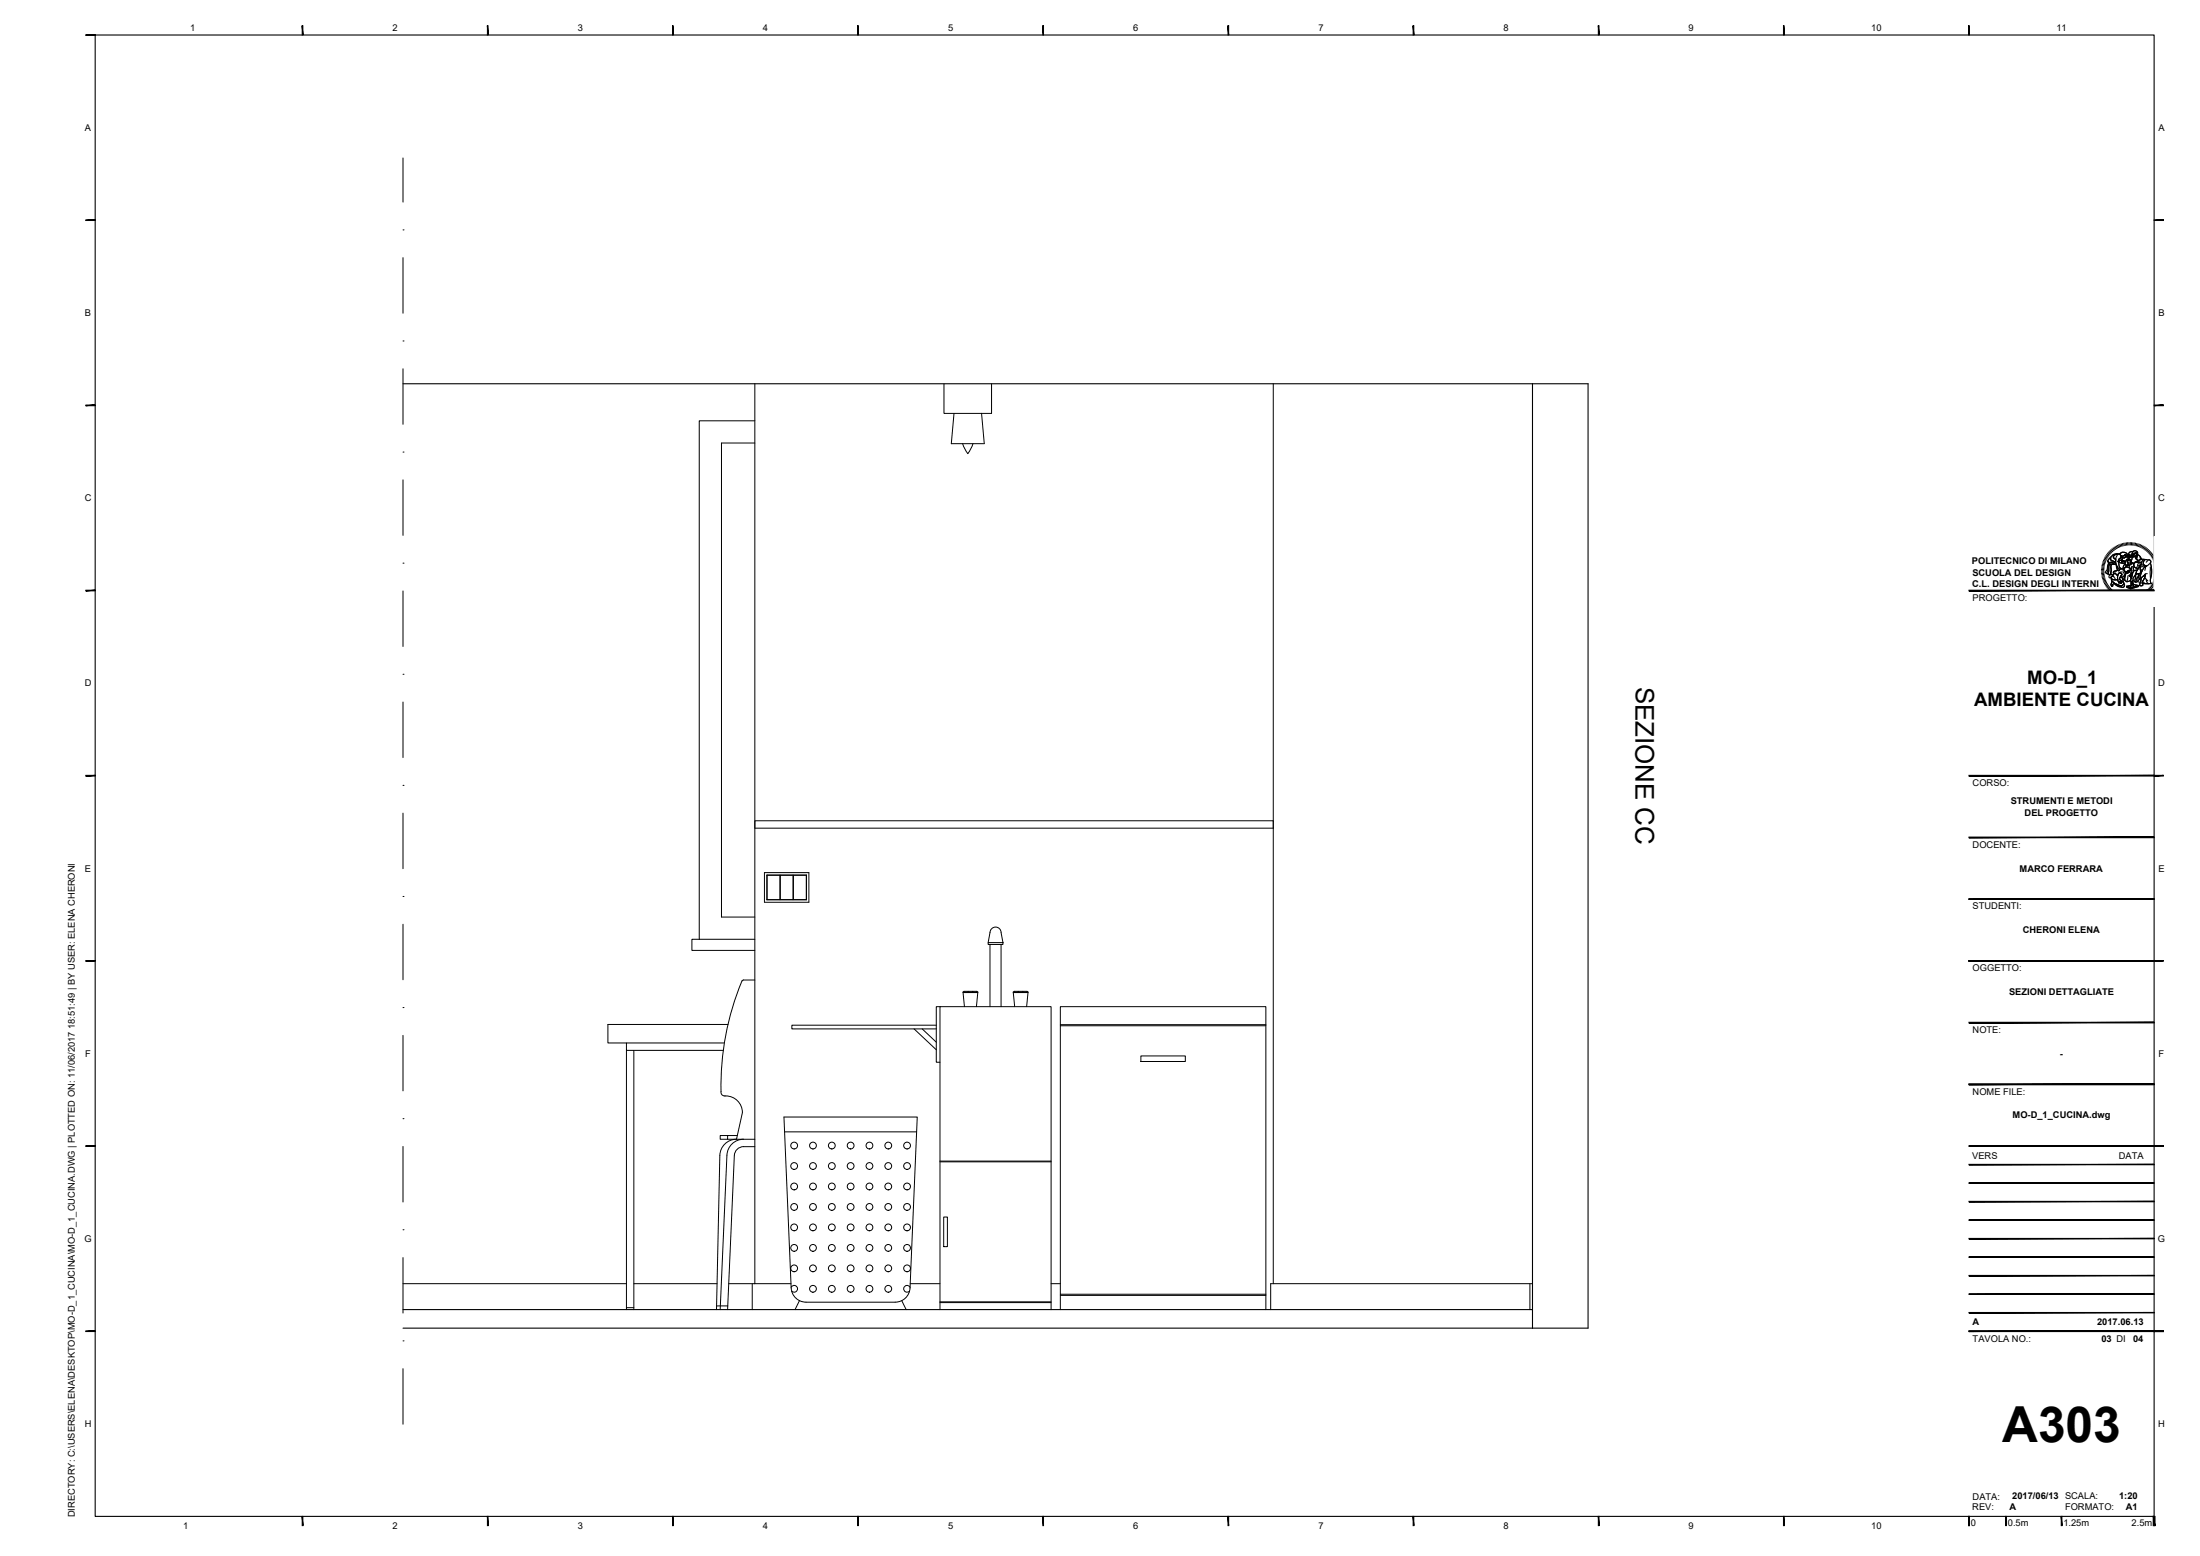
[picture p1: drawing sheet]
<svg xmlns="http://www.w3.org/2000/svg" width="594mm" height="420mm" viewBox="0 0 594 420" stroke-linecap="round" stroke-linejoin="round" font-family="sans-serif">
<!-- layer: 0 -->
<g fill="none" stroke="#000" stroke-width=".27">
<path d="M108.8 42.7v11.9M108.8 62.1h.1M108.8 69.6v15M108.8 92.1h.1M108.8 99.6v15M108.8 122.1h.1M108.8 129.6v15M108.8 152.1h.1M108.8 159.6v15M108.8 182.1h.1M108.8 189.6v15M108.8 212.1h.1"/>
<path d="M108.8 219.6v15M108.8 242.1h.1M108.8 249.6v15M108.8 272.1h.1M108.8 279.6v15M108.8 302.1h.1M108.8 309.6v15M108.8 332.1h.1M108.8 339.6v15M108.8 362.1h.1M108.8 369.6v15"/>
</g>
<!-- layer: A-WALL-FULL-EXTR -->
<path d="M413.8 103.6v255M428.8 103.6v255" fill="none" stroke="#000" stroke-width=".3"/>
<!-- layer: A-FLOR-LEVL -->
<path d="M108.8 103.6h320M108.8 358.6h320M108.8 353.6h305" fill="none" stroke="#000" stroke-width=".3"/>
<!-- layer: A-WALL-FULL-INTR -->
<path d="M203.8 113.6h-15v140M203.8 103.6v243M343.8 103.6v243" fill="none" stroke="#000" stroke-width=".27"/>
<!-- layer: A-FURN -->
<g fill="none" stroke="#000" stroke-width=".27">
<path d="M254.9 103.6v8h12.9v-8M257.6 111.6l-.7 8.2h8.9l-.7-8.2M259.9 119.8l1.4 2.7M262.7 119.8l-1.4 2.7M203.8 221.6h140v2h-140zM206.4 235.6h12v8h-12zM207.1 236.3h10.7v6.7h-10.7zM207.1 236.3h10.6v6.6h-10.6zM210.6 236.3v6.6M210.7 236.3v6.6M214.1 236.3v6.6M214.3 236.3v6.6"/>
<path d="M266.8 254.5l.5-2.7a1.5 1.5 0 0 1 1.5-1.5 1.5 1.5 0 0 1 1.5 1.5l.5 2.7M266.8 254.5h4v.5h-4zM267.3 255v16.8M270.3 255v16.8M196.6 276.6h-32.4v5h5M200.8 264.6h3M200.8 264.6l-.3 .2a71.7 71.7 0 0 0-5.7 30.5l.3 .5 .9 .1M246.8 277.8l6 5.7M249 277.8l3.8 3.6M252.8 276.8h-39v1h39M253.8 271.8h-1v15h1M260.1 267.9h4"/>
<path d="M260.1 268h3.9M260.4 271.8l-.3-3.9 .2-.2h3.5l.3 .2-.4 3.9M261.5 267.7l-.1 .2M262.6 267.7l.1 .2M273.6 267.9h4M273.6 268h4M274 271.8l-.4-3.9 .3-.2h3.5l.2 .2-.4 3.9M275 267.7v.2M276.2 267.7v.2M286.3 277h55.5M286.3 276.7h55.5M169.2 283.6v70"/>
<path d="M171.2 283.6v70M195.6 281.6h-26.4v2h26.1M196 295.9a4.5 4.5 0 0 1 4.5 4.5l-1.6 7.2a4.5 4.5 0 0 0-4.5 4.4l-.9 41.6M308.1 285.1h12v1.5h-12zM196.5 306.6h-2v1h2v-1h2.6M196.5 307.6h7.3M200.8 309.6h3M200.8 307.6a4.5 4.5 0 0 0-4.5 4.3l-1.8 41.7M200.8 309.6a2.5 2.5 0 0 0-2.5 2.4l-1.8 41.6M211.9 305.6h35.6M253.8 313.7h30M253.8 313.5h30"/>
<path d="M254.8 328.6h1v8h-1zM108.8 346.6h60.4M169.2 353.1h2M171.2 346.6h22.4M193.5 352.6h3M196.8 346.6h16.8M203.1 346.6v7M213.6 347.6a.92 .92 0 0 1 1.4-.3 .92 .92 0 0 1 .1 1.3 .92 .92 0 0 1-1.3 0M215.9 351.2l-1.2 2.4M217.6 351.6h24.1M217.6 351.6a4 4 0 0 1-3.9-3.8l-2-46.2h36l-2 46.2a4 4 0 0 1-4 3.8M243.5 351.2l1.2 2.4"/>
<path d="M245.8 347.6a.92 .92 0 0 0-1.4-.3 .92 .92 0 0 0-.1 1.3 .92 .92 0 0 0 1.3 0M245.8 346.6h8M253.8 353.6v-81.8h30v81.8M253.8 351.7h30M253.8 351.5h30M283.8 346.6h2.5M286.3 353.6v-81.8h55.5v81.8M286.3 349.8h55.5M286.3 349.5h55.5M413.1 346.6v7M413.8 346.6h-70.7v7"/>
<circle cx="214.5" cy="314.9" r=".92"/>
<circle cx="214.5" cy="309.3" r=".92"/>
<circle cx="219.5" cy="309.3" r=".92"/>
<circle cx="219.5" cy="314.9" r=".92"/>
<circle cx="224.6" cy="314.9" r=".92"/>
<circle cx="224.6" cy="309.3" r=".92"/>
<circle cx="229.7" cy="309.3" r=".92"/>
<circle cx="229.7" cy="314.9" r=".92"/>
<circle cx="234.8" cy="309.3" r=".92"/>
<circle cx="234.8" cy="314.9" r=".92"/>
<circle cx="239.9" cy="309.3" r=".92"/>
<circle cx="239.9" cy="314.9" r=".92"/>
<circle cx="244.9" cy="309.3" r=".92"/>
<circle cx="244.9" cy="314.9" r=".92"/>
<circle cx="214.5" cy="320.4" r=".92"/>
<circle cx="214.5" cy="325.9" r=".92"/>
<circle cx="214.5" cy="331.4" r=".92"/>
<circle cx="214.5" cy="337" r=".92"/>
<circle cx="219.5" cy="325.9" r=".92"/>
<circle cx="219.5" cy="331.4" r=".92"/>
<circle cx="219.5" cy="337" r=".92"/>
<circle cx="219.5" cy="320.4" r=".92"/>
<circle cx="224.6" cy="337" r=".92"/>
<circle cx="224.6" cy="325.9" r=".92"/>
<circle cx="224.6" cy="331.4" r=".92"/>
<circle cx="224.6" cy="320.4" r=".92"/>
<circle cx="229.7" cy="331.4" r=".92"/>
<circle cx="229.7" cy="320.4" r=".92"/>
<circle cx="229.7" cy="337" r=".92"/>
<circle cx="229.7" cy="325.9" r=".92"/>
<circle cx="234.8" cy="320.4" r=".92"/>
<circle cx="234.8" cy="337" r=".92"/>
<circle cx="234.8" cy="325.9" r=".92"/>
<circle cx="234.8" cy="331.4" r=".92"/>
<circle cx="239.9" cy="320.4" r=".92"/>
<circle cx="239.9" cy="331.4" r=".92"/>
<circle cx="239.9" cy="337" r=".92"/>
<circle cx="239.9" cy="325.9" r=".92"/>
<circle cx="244.9" cy="320.4" r=".92"/>
<circle cx="244.9" cy="337" r=".92"/>
<circle cx="244.9" cy="325.9" r=".92"/>
<circle cx="244.9" cy="331.4" r=".92"/>
<circle cx="214.5" cy="342.5" r=".92"/>
<circle cx="219.5" cy="342.5" r=".92"/>
<circle cx="219.5" cy="348" r=".92"/>
<circle cx="224.6" cy="342.5" r=".92"/>
<circle cx="224.6" cy="348" r=".92"/>
<circle cx="229.7" cy="348" r=".92"/>
<circle cx="229.7" cy="342.5" r=".92"/>
<circle cx="234.8" cy="348" r=".92"/>
<circle cx="234.8" cy="342.5" r=".92"/>
<circle cx="239.9" cy="348" r=".92"/>
<circle cx="239.9" cy="342.5" r=".92"/>
<circle cx="244.9" cy="342.5" r=".92"/>
</g>
<!-- layer: A-GLAZ-FULL -->
<path d="M203.8 119.6h-9v128h9M203.8 253.6h-17v3h17" fill="none" stroke="#000" stroke-width=".27"/>
<!-- layer: G-ANNO-TTLB -->
<g fill="#000" stroke="#000" stroke-width=".27">
<path d="M23.2 9.5h2.5v-.1zM23.2 9.4h2.5l-2.5 .1z"/>
<path d="M81.6 7l.2 2.5v-2.5zM81.6 7l.2 2.5h-.2z"/>
<path d="M131.6 7l.2 2.5v-2.5zM131.6 7l.2 2.5h-.2z"/>
<path d="M181.6 7l.2 2.5v-2.5zM181.6 7l.2 2.5h-.2z"/>
<path d="M231.6 7l.2 2.5v-2.5zM231.6 7l.2 2.5h-.2z"/>
<path d="M281.6 7l.2 2.5v-2.5zM281.6 7l.2 2.5h-.2z"/>
<path d="M331.6 7l.2 2.5v-2.5zM331.6 7l.2 2.5h-.2z"/>
<path d="M381.6 7l.2 2.5v-2.5zM381.6 7l.2 2.5h-.2z"/>
<path d="M431.6 7l.2 2.5v-2.5zM431.6 7l.2 2.5h-.2z"/>
<path d="M481.6 7l.2 2.5v-2.5zM481.6 7l.2 2.5h-.2z"/>
<path d="M531.6 7l.2 2.5v-2.5zM531.6 7l.2 2.5h-.2z"/>
<path d="M23.2 59.5h2.5v-.1zM23.2 59.4h2.5l-2.5 .1z"/>
<path d="M581.7 59.5h2.5v-.1zM581.7 59.4h2.5l-2.5 .1z"/>
<path d="M23.2 109.6h2.5v-.2zM23.2 109.4h2.5l-2.5 .2z"/>
<path d="M581.7 109.6h2.5v-.2zM581.7 109.4h2.5l-2.5 .2z"/>
<path d="M23.2 159.5h2.5v-.1zM23.2 159.4h2.5l-2.5 .1z"/>
<path d="M531.7 159.5h50v-.1zM531.7 159.4h50l-50 .1z"/>
<path d="M581.7 159.5h2.5v-.1zM581.7 159.4h2.5l-2.5 .1z"/>
<path d="M23.2 209.6h2.5v-.2zM23.2 209.4h2.5l-2.5 .2z"/>
<path d="M531.7 209.6h50v-.2zM531.7 209.4h50l-50 .2z"/>
<path d="M581.7 209.6h2.5v-.2zM581.7 209.4h2.5l-2.5 .2z"/>
<path d="M531.7 226.2h50v-.2zM531.7 226h50l-50 .2z"/>
<path d="M23.2 259.5h2.5v-.1zM23.2 259.4h2.5l-2.5 .1z"/>
<path d="M531.7 242.7v.2l50-.2zM531.7 242.9l50-.2v.2z"/>
<path d="M531.7 259.4v.1l50-.1zM531.7 259.5l50-.1v.1z"/>
<path d="M531.7 259.4v.1l50-.1zM531.7 259.5l50-.1v.1z"/>
<path d="M531.7 259.4v.1l50-.1zM531.7 259.5l50-.1v.1z"/>
<path d="M531.7 259.4v.1l50-.1zM531.7 259.5l50-.1v.1z"/>
<path d="M531.7 242.9h50v-.2zM531.7 242.7h50l-50 .2z"/>
<path d="M581.7 259.5h2.5v-.1zM581.7 259.4h2.5l-2.5 .1z"/>
<path d="M531.7 276v.2l50-.2zM531.7 276.2l50-.2v.2z"/>
<path d="M531.7 292.7v.2l50-.2zM531.7 292.9l50-.2v.2z"/>
<path d="M531.7 292.7v.2l50-.2zM531.7 292.9l50-.2v.2z"/>
<path d="M23.2 309.5h2.5v-.1zM23.2 309.4h2.5l-2.5 .1z"/>
<path d="M531.7 319.4h50zM531.7 319.5l50-.1z"/>
<path d="M531.7 314.4h50zM531.7 314.5l50-.1z"/>
<path d="M531.7 309.4v.1l50-.1zM531.7 309.5l50-.1v.1z"/>
<path d="M581.7 309.5h2.5v-.1zM581.7 309.4h2.5l-2.5 .1z"/>
<path d="M581.7 309.5h2.5v-.1zM581.7 309.4h2.5l-2.5 .1z"/>
<path d="M531.7 339.4h50zM531.7 339.5l50-.1z"/>
<path d="M531.7 334.4h50zM531.7 334.5l50-.1z"/>
<path d="M531.7 329.4h50zM531.7 329.5l50-.1z"/>
<path d="M531.7 324.4h50zM531.7 324.5l50-.1z"/>
<path d="M23.2 359.6h2.5v-.2zM23.2 359.4h2.5l-2.5 .2z"/>
<path d="M531.7 359.4v.2l50-.2zM531.7 359.6l50-.2v.2z"/>
<path d="M531.7 359.4v.2l50-.2zM531.7 359.6l50-.2v.2z"/>
<path d="M531.7 354.4h50zM531.7 354.5l50-.1z"/>
<path d="M531.7 349.4h50zM531.7 349.5l50-.1z"/>
<path d="M531.7 344.4h50zM531.7 344.5l50-.1z"/>
<path d="M581.7 359.6h2.5v-.2zM581.7 359.4h2.5l-2.5 .2z"/>
<path d="M581.7 359.6h2.5v-.2zM581.7 359.4h2.5l-2.5 .2z"/>
<path d="M581.7 359.6h2.5v-.2zM581.7 359.4h2.5l-2.5 .2z"/>
<path d="M581.7 359.6h2.5v-.2zM581.7 359.4h2.5l-2.5 .2z"/>
<path d="M81.6 409.5l.2 2.5v-2.5zM81.6 409.5l.2 2.5h-.2z"/>
<path d="M131.6 409.5l.2 2.5v-2.5zM131.6 409.5l.2 2.5h-.2z"/>
<path d="M181.6 409.5l.2 2.5v-2.5zM181.6 409.5l.2 2.5h-.2z"/>
<path d="M231.6 409.5l.2 2.5v-2.5zM231.6 409.5l.2 2.5h-.2z"/>
<path d="M281.6 409.5l.2 2.5v-2.5zM281.6 409.5l.2 2.5h-.2z"/>
<path d="M331.6 409.5l.2 2.5v-2.5zM331.6 409.5l.2 2.5h-.2z"/>
<path d="M381.6 409.5l.2 2.5v-2.5zM381.6 409.5l.2 2.5h-.2z"/>
<path d="M431.6 409.5l.2 2.5v-2.5zM431.6 409.5l.2 2.5h-.2z"/>
<path d="M481.6 409.5l.2 2.5v-2.5zM481.6 409.5l.2 2.5h-.2z"/>
<path d="M531.6 409.5v2.5h.2zM531.6 409.5h.2v2.5z"/>
<path d="M531.6 409.5l.2 2.5v-2.5zM531.6 409.5l.2 2.5h-.2z"/>
<path d="M541.6 409.5l.2 2.5v-2.5zM541.6 409.5l.2 2.5h-.2z"/>
<path d="M556.6 409.5l.2 2.5v-2.5zM556.6 409.5l.2 2.5h-.2z"/>
<path d="M581.6 409.5l.2 2.5v-2.5zM581.6 409.5l.2 2.5h-.2z"/>
<path d="M581.4 409.5l.5 2.5v-2.5zM581.4 409.5l.5 2.5h-.5z"/>
</g>
<path d="M25.7 9.5h556v400h-556z" fill="none" stroke="#000" stroke-width=".3"/>
<!-- layer: G-ANNO-LOGO -->
<g fill="none" stroke="#000" stroke-width=".3">
<path d="M567.5 154.1h.6M567.5 153.8h.6M567.5 153.4l.7 .1M567.5 153.1l.7 .1M567.6 152.7l.7 .1M567.7 152.4l.6 .1M567.8 152l.6 .2M567.9 151.7l.6 .2M568 151.3l.6 .3M568.1 151l.6 .3M568.1 154.5h-.6M568.2 154.8h-.7"/>
<path d="M568.2 155.1l-.7 .1M568.2 155.4l-.6 .2M568.3 150.7l.6 .3M568.3 155.7l-.6 .2M568.4 156.1l-.7 .1M568.4 150.4l.6 .3M568.5 156.4l-.6 .2M568.6 156.7l-.6 .2M568.6 150.1l.6 .3M568.7 157l-.6 .3M568.8 149.8l.6 .4M568.9 157.3l-.6 .3"/>
<path d="M569 157.6l-.6 .3M569.1 149.5l.5 .4M569.2 157.8l-.6 .4M569.3 149.2l.5 .5M569.4 151.8h.6a.84 .84 0 0 0 1.3-.1l.1 .6-1 .1a.78 .78 0 0 1-1.1-.5zM569.4 151.8v.4M569.4 158.1l-.6 .4M569.5 148.9l.5 .5M569.5 152.3l-.2 .5-.2 1.4-.3 .6 .4 .2M569.6 158.4l-.6 .4M569.7 150.7l.3-.2-.1 .3a.81 .81 0 0 0 1 .8l.3 .1-.1 .2a.74 .74 0 0 1-1.1-.1l-.3 .1a.51 .51 0 0 1-.5-.4 .51 .51 0 0 1 .3-.6zM569.8 148.7l.4 .5"/>
<path d="M569.8 158.6l-.6 .5M569.8 152.3l-.3 .5v1.4l-.3 .8 .7 .2M569.8 152.3l.4 .1-.2 .4 .1 1.2-.1 1.1-.1 .1a.44 .44 0 0 1-.6-.2 .44 .44 0 0 1 .1-.6l.1-1.4zM570 150.5l-.6 .6a.44 .44 0 0 0-.2 .5 .44 .44 0 0 0 .5 .3h.6a.65 .65 0 0 0 1-.2M570 158.9l-.5 .4M570 148.4l.5 .6M570 155.9a1.21 1.21 0 0 0 1.8 .5M570.1 150.2l.6-.5 1.3-.1a.99 .99 0 0 0-1.2 1l.5 .3v.8l-.5-.1a.75 .75 0 0 1-.9-.8zM570.2 156.3v.5l.8 .7 1.9 .9M570.2 156.2l.7 .4 .9-.2 .4 .8v.2l.2-.2 .3 .4-.2-.6 .3 .4-.1-.4 .4 .1-.8-.6 .3-.8 .4 .2 .3 1a.79 .79 0 0 1 .1 .9 .79 .79 0 0 1-.9 .3l-1.7-.8-.6-.5zM570.2 159.1l-.5 .5M570.2 152.4l1.2-.1 .6 1.2-.1 .5-.4 .1a.6 .6 0 0 0-.8 .7l.2 .1-.4 .5a.56 .56 0 0 1-.5-.9v-1.7z"/>
<path d="M570.2 152.4l-.2 .6 .1 2.1M570.3 148.2l.4 .5M570.3 156.9l.8 .6 1.4 .6h.6l.4-.6a.65 .65 0 0 1 0 1 .65 .65 0 0 1-.9 0l-1.3-.6a.44 .44 0 0 0-.5-.3 .44 .44 0 0 0-.3 .5v.2h-.3a.86 .86 0 0 1 0-1.2zM570.3 156.9l-.1 .2a.83 .83 0 0 0 0 1.2l.4-.2-.2-.1a.49 .49 0 0 1 .4-.4 .49 .49 0 0 1 .5 .3l.9 .5a1.25 1.25 0 0 0 1.5-.1l-.2-.8M570.4 159.3l-.4 .5M570.5 155.4a.5 .5 0 0 0-.8-.2 .5 .5 0 0 0 .1 .8 .61 .61 0 0 1 .6-.4 .61 .61 0 0 1 .5 .4l.3 .2M570.6 148l.4 .5M570.7 159.5l-.5 .6M570.7 155l.4-.2 .2 .1a.73 .73 0 0 1 .5 1v.5a1.19 1.19 0 0 1-1.8-.5l.7-.2-.2-.3zM570.7 154.4l1.2-.4 .3 .1 .2-.4 .5-.1 .6 .2 .3 .4a1 1 0 0 1 0 1.2 1 1 0 0 1-1.1 .4v-.3a.47 .47 0 0 0 .1-.7 .47 .47 0 0 0-.8 .2l-.1 .4-.8-.6a.29 .29 0 0 1-.4 0 .29 .29 0 0 1 0-.4zM570.9 147.8l.3 .6M570.9 150l.9-.4a.75 .75 0 0 1 .9 .6 .75 .75 0 0 1-.5 .9l-.2 .4 .1 .4a1.41 1.41 0 0 0 .6 1.5l.2 .2-.5 .1-.1 .3a.32 .32 0 0 1-.4 0 .32 .32 0 0 1 0-.5l-.6-1.4v-1.2l-.6-.4z"/>
<path d="M570.9 159.7l-.4 .6M571.1 154.7l.7 .7M571.1 154.8l-.5 .4 .1 .4M571.2 147.6l.3 .6M571.2 159.9l-.4 .6M571.4 152.3l-2-.1-.4 1.6-.5 .7 .3 .3M571.5 147.4l.3 .6M571.5 152.7l.2 1.3M571.7 149.9l-.3 .7-.1 1.2 .6 1.6a.38 .38 0 0 0 0 .5 .38 .38 0 0 0 .4 .2l.1-.4 .5-.2a1.04 1.04 0 0 1-.7-1.4 1.49 1.49 0 0 1 .5-1.7 1.04 1.04 0 0 0-1.4-.8l-.7 .2-.5 .4-.2 .6a.81 .81 0 0 0 1 .8l.3 .1M571.8 147.3l.3 .6M571.9 154l-.4 .1a.6 .6 0 0 0-.8 .7l.2 .1M572 149.6a.87 .87 0 0 0-.9 .2 .87 .87 0 0 0-.2 1l.4 .1"/>
<path d="M572.1 147.1l.3 .6M572.2 154.7a.47 .47 0 0 1 .7 .2 .47 .47 0 0 1-.2 .6l-.4 1 .8 .7-.4-.2 .1 .5-.3-.5 .2 .6-.3-.4-.2 .2v-.2l-.4-.6 .1-1.2zM572.2 154.7a.47 .47 0 0 1 .7 .2 .47 .47 0 0 1-.2 .6l-.4 1 .8 .7-.4-.2 .1 .4-.3-.4 .1 .6-.2-.4-.2 .2v-.2l-.4-.6v-1.1zM572.2 151l1-.4-.1 .5-1.1 .5zM572.3 151.5l.7-.3 .3 .2-.4 .2 .2 .4a.61 .61 0 0 1-.8-.5zM572.3 151.5a.57 .57 0 0 0 .8 .5M572.4 149.7l.7-.6 1 .2a.3 .3 0 0 1 .4 .3 .3 .3 0 0 1-.4 .3l-.3-.2-.5 .5-.6-.2M572.4 147l.3 .6M572.5 149.4l.5-.3h.6l.7 .4a.23 .23 0 0 1 .2 .3 .23 .23 0 0 1-.3 .1l-.4-.2-.4 .4-.4 .1-.6-.5zM572.7 150l.6 .2 .6-.5 .3 .2-.2 .6-.4 .2-.4-.2-.6 .2zM572.8 146.9l.2 .6M572.9 153.6l.6 .2 .4 .6a.82 .82 0 0 1-.2 1.1h-.1"/>
<path d="M573 151.5h.8l-.2 .1a.37 .37 0 0 1-.2 .5 .37 .37 0 0 1-.5-.2zM573 155.9l.3 1a.8 .8 0 0 1 .1 .9 .8 .8 0 0 1-.9 .3M573 151.2l.3 .2M573.1 150.9v.2l-1.1 .5M573.1 154.4l-.8 .2M573.1 146.8l.2 .6M573.2 150.6l-.4 .5M573.3 154.1l.7 .5M573.4 151.5a.33 .33 0 0 0-.4 .3 .33 .33 0 0 0 .4 .3 .33 .33 0 0 0 .2-.5l.2-.1-.6 .1M573.4 154.6a.7 .7 0 0 1 .2 .9 .7 .7 0 0 1-1 .2M573.5 153.5l.6-.4h.6l.5 .4a.32 .32 0 0 1 .1 .5 .32 .32 0 0 1-.4 0l-.3 .2a.5 .5 0 0 1-.6 .3 .5 .5 0 0 1-.4-.5zM573.5 153.8l.1-.4a.91 .91 0 0 1 1.3-.1l.3 .1a.32 .32 0 0 1 .2 .4 .32 .32 0 0 1-.3 .3l-1.2 .3"/>
<path d="M573.5 146.7l.1 .6M573.5 156.4l.8 .7M573.7 150.5v.1M573.8 150.1l.2 .1M573.8 155.8v.9M573.8 152.4a1.25 1.25 0 0 0-.5 1.3M573.8 146.6l.1 .7M573.8 150.1v.1M573.9 154.4l1.2-.4-.2 .5-.4 .3-.5-.2zM573.9 154.4l.6 .4 .4-.3v-.3l.5-.4-.3-.4-.5-.3h-.6l-.5 .7-.2-.1v-.5l.5-.8 .2 .2h1.1l.5-.4v-.3l.6 .2v.5a.62 .62 0 0 1-.1 .9l.1 .7-.3 .5-.4 .1-.2 .6h-.4l.3 .3 .3-.1v.4l.1-.3-.3 1.1a.98 .98 0 0 1-1.5 0l-.3-.4 .3-.6 .2-1.1M573.9 155.2l-.3 1-.4 .4M574.1 154.6h-.1"/>
<path d="M574.2 150.3l.8-.2a.29 .29 0 0 1 .2 .5 .29 .29 0 0 1-.5 0zM574.2 146.6l.1 .6M574.2 149.9l-.2 .6-.4 .2-.4-.2-.6 .2M574.2 151.2l.5-.3 .4 .1 .5 1a.22 .22 0 0 1-.1 .3 .22 .22 0 0 1-.3-.1 .22 .22 0 0 1 .2-.3l-.2-.7a.44 .44 0 0 0-.7-.1 .44 .44 0 0 0 .1 .7l.1 .4a.43 .43 0 0 1-.7 .4 .43 .43 0 0 1 0-.7zM574.3 158.3l2-.4 1.1 .2-2 .6zM574.3 158.3l1.1 .4v.3l-1.1-.4zM574.5 151.1l.5-.1 .4 .7a.63 .63 0 0 1-.1 .7 .63 .63 0 0 1-.7 .2zM574.5 146.5l.1 .7M574.6 150.1l.1-.2a.53 .53 0 0 1 .8 .4l-.3 .1M574.6 155.5l-.3 1.6 1-.2M574.6 154.6h.1M574.6 149.9h.1a.52 .52 0 0 1 .8 .4l-.3 .1-.2-.3h-.4z"/>
<path d="M574.7 154.2l.1 .1M574.7 154.5l.1 .1M574.8 154.3h-.1M574.8 151.3h.1M574.9 151.3l-.2 .1M574.9 146.5v.7M575 150.2l-.5-.1-.3 .2 .2 .1a.36 .36 0 0 0 .5 .2 .36 .36 0 0 0 .3-.4l-.2-.1v.2M575 152.6v.7M575 155.3l.3 .1 .2-.6 .4-.1-.4 1.3v-.4h-.3zM575.1 154.1l-.2 .5a.51 .51 0 0 1-.8-.1M575.1 151.1l.2 .3-.1 .1M575.2 151.3a.43 .43 0 0 0-.7-.2 .43 .43 0 0 0 .1 .7 .5 .5 0 0 1-.1 .8 .5 .5 0 0 1-.7-.4l.4-1 .7-.3 .6 .5 .1 .8-.2 .2-.2-.4"/>
<path d="M575.3 146.5l-.1 .7M575.3 151.6l-.2 .1M575.3 151.4a.43 .43 0 0 1 0 .7 .43 .43 0 0 1-.6-.1l-.1-.1M575.3 152.3l-.3 .3h-.4M575.4 158.7l2.1-.6-.1 .3-2 .6zM575.4 158.7v.3M575.5 150.3a.99 .99 0 0 1 0 1.2M575.5 154.8h.1M575.5 155.5l-.1 .4 .2-.2M575.5 149.9l.2 .4M575.6 151.9l-.1-.5a.84 .84 0 0 0 0-1.1l-.4-.5a.45 .45 0 0 1-.2-.6 .45 .45 0 0 1 .6-.2 .27 .27 0 0 1 .4-.1 .27 .27 0 0 1-.1 .5v1.1l.2-.1v-.4a.42 .42 0 0 0 .3 .3 .42 .42 0 0 0 .5-.1l-.1 .6 .2-.1 .4 .7-1.1 .7M575.6 146.5v.7"/>
<path d="M575.7 155.2l-.2 .3v-.3M575.7 152.9l-.2 1.4M575.7 152.1l.4 .2M575.7 157l.2-.1 .2 1-.3-.5-.4 .6zM575.8 154.1l-.4 .3v.5M575.9 154.7l-.4 .1-.2 .6h-.4l.3 .3 .3-.1M575.9 153l-.4 .8M576 146.6l-.1 .6M576 149h-.5a.61 .61 0 0 0-.6 .7M576.1 148.9l.6-.2 .4 .2 .1 .4v.7l-.4 .9v-.7l.3-.5-.3-.5-.2 .2a.78 .78 0 0 0-.6 1.1h-.2l-.1-.8zM576.1 150l.2 .3 .5-.1M576.1 148.9l.6-.2 .5 .5v.8l-.4 .9v-.7l.3-.5a.32 .32 0 0 0-.2-.4 .32 .32 0 0 0-.4 .1h-.3l-.2 1-.2 .1-.1-.8z"/>
<path d="M576.2 152.1l.1-.1a1.52 1.52 0 0 1 1.9 0 1.33 1.33 0 0 1-1.4 1.5l-.6-.7zM576.2 149.5l.6-.3 .3 .5-.3 .5a.4 .4 0 0 1-.4 .1 .4 .4 0 0 1-.3-.3zM576.2 149.7l.2 .1M576.2 154l.9-.1-.7 1.6a1.53 1.53 0 0 0-.5 1.5h-.2l-.2 .5-.2-1zM576.2 154.1l-.9 2.5 .2 .9-.1 .9 .4-1 .3 .8-.2-1.3-.4 .6M576.3 146.6l-.1 .7M576.3 150.2h.1M576.3 153.1a.62 .62 0 0 0-.1 .9l1-.1 .4-.6M576.3 149.8h.1M576.4 150.1h.1M576.7 146.7l-.2 .6M576.7 149.9l.2 .1"/>
<path d="M576.8 155l.7-.1-.5 1.4 .2 .7-.3 .2-.5-.2zM576.8 149.9l-.1 .1M576.9 150.7l.4 .7M577 153.2h.1M577 146.7l-.1 .7M577 151.6h.1a2.25 2.25 0 0 1 1.8-.5l-.7 .9zM577.1 153.9l-.7 1.6a1.53 1.53 0 0 0-.5 1.5M577.2 153.1l-.3 .1M577.2 149.7a1.26 1.26 0 0 1 .9 1.1l.3 .2-.4 .1a.63 .63 0 0 1-.8 .1 .63 .63 0 0 1-.2-.8zM577.2 153.4l-.1 .1M577.2 149.7l.7 .5 .2 .5M577.4 146.8l-.2 .7"/>
<path d="M577.4 158.1v.3l-2 .6-1.1-.4v-.3l1.1 .4 2-.6a6.1 6.1 0 0 0-3.1 .2M577.7 146.9l-.2 .7M577.8 152.8l-.1 .4M577.8 151.8l.3 .1 .2 .3M577.8 153l.2 .1-.1 .7a.71 .71 0 0 1-.2 1.1l-1 .1 .4-1.1zM577.8 150.6l.6 .4M577.9 154.9h-.2a.84 .84 0 0 0-.9 .3 .84 .84 0 0 0-.1 .9l-.3 .9 .5 .2a.44 .44 0 0 0 .1-.8l.5-1.5M577.9 156.3l-.1 .2 .3 .2M578 147.1l-.2 .6M578 153.1v1.2l-.2 1a1.85 1.85 0 0 0-.2 2l.3 .2M578.2 156l1.1-1-.5 1.6a1.19 1.19 0 0 0-.2 1.4l-.1 .1a.45 .45 0 0 1-.7 0 .45 .45 0 0 1 .1-.7zM578.2 152a1.04 1.04 0 0 1 .7-.9 1.04 1.04 0 0 1 1 .1 .55 .55 0 0 1 .8 .2 .55 .55 0 0 1-.2 .8l-.3 .3a1.09 1.09 0 0 1-1.9-.3"/>
<path d="M578.3 152.2l-.5 .6a.69 .69 0 0 1-.5 .7 .69 .69 0 0 1-.7-.3 .75 .75 0 0 1-.1-1.2l.5-.2a.33 .33 0 0 1 .5 .2 .33 .33 0 0 1-.2 .4v.2a.24 .24 0 0 0 .2 .3 .24 .24 0 0 0 .3-.2l.1-.3-.1-.6-.7-.2-.8 .4-.1 .6M578.3 153.8l.1 .5M578.4 147.2l-.3 .6M578.7 147.4l-.3 .6M578.8 153l-.9 .1M578.8 157.2l.6 .4M579 147.5l-.3 .6M579 151a2.39 2.39 0 0 0-2 .6M579.2 159.9l.3 .5M579.2 156l.8 .9M579.2 153a6.5 6.5 0 0 0-1.4 3.4l1.5-1.4 .5-.1M579.3 151.1l.5 .1a.64 .64 0 0 1 .7 0 .64 .64 0 0 1 .2 .7l.2 1.2a7.8 7.8 0 0 1-.2 3.6l.3 .9h-2a.45 .45 0 0 1-.6-.3 .45 .45 0 0 1 .3-.6l.6-1.7-1.5 1.4a5.9 5.9 0 0 1 1.5-3.4l.4-.2a.93 .93 0 0 1-1-.7 .93 .93 0 0 1 .6-1z"/>
<path d="M579.3 151.1a.91 .91 0 0 0-.6 1 .91 .91 0 0 0 1 .7M579.3 147.7l-.4 .6M579.3 155l-.5 1.6a1.24 1.24 0 0 0-.2 1.4l-.1 .1a.45 .45 0 0 1-.7 0 .45 .45 0 0 1 .1-.7l.3-1.4M579.4 159.7l.4 .5M579.4 153l-.2 1M579.6 156.4l.2 .9 .4 .3M579.6 147.9l-.4 .6M579.7 159.5l.4 .5M579.8 151.5l-.2 .3M579.9 148.2l-.4 .5M579.9 159.2l.5 .5M580.1 148.4l-.4 .5"/>
<path d="M580.1 159l.5 .5M580.4 158.8l.5 .4M580.4 148.6l-.5 .5M580.6 158.5l.5 .4M580.6 153.1l.1 3.4M580.7 148.9l-.5 .4M580.7 152a9.8 9.8 0 0 1 0 5l.3 .6-2.5-.1M580.8 158.3l.5 .4M580.9 149.1l-.5 .5M581 158l.5 .4M581.1 149.4l-.5 .4M581.1 157.7l.6 .4"/>
<path d="M581.3 157.4l.6 .3M581.3 149.7l-.5 .4M581.4 157.1l.6 .3M581.6 150l-.6 .4M581.6 156.8l.6 .3M581.7 156.5l.6 .3M581.7 150.3l-.6 .3M581.8 156.2l.6 .2M581.9 155.9l.6 .2M581.9 150.6l-.6 .3M582 155.6l.6 .1M582 155.3l.7 .1"/>
<path d="M582 155h.7M582.1 150.9l-.6 .3M582.1 154.6l.7 .1M582.1 154.4h.7M582.2 151.3l-.6 .2M582.3 151.6l-.6 .2M582.5 151.9l-.7 .2M582.5 152.3l-.6 .1M582.6 152.6l-.6 .2M582.7 153l-.7 .1M582.7 153.3l-.6 .1M582.8 153.7h-.7"/>
<path d="M582.8 154l-.7 .1M571.5 160.1l-.4 .6M571.8 160.3l-.4 .6M572 160.4l-.2 .6M572.3 160.6l-.2 .6M572.6 160.7l-.2 .6M572.9 160.8l-.2 .6M573.3 160.9l-.2 .6M573.6 161l-.2 .6M573.9 161l-.1 .7M574.2 161.1l-.1 .6M574.5 161.1v.7"/>
<path d="M574.9 161.1l-.1 .7M575.2 161.1v.7M575.5 161.1l.1 .7M575.8 161.1l.1 .7M576.2 161.1l.1 .6M576.5 161l.1 .7M576.8 160.9l.2 .7M577.1 160.8l.2 .7M577.4 160.7l.2 .7M577.7 160.6l.3 .7M578 160.5l.3 .6M578.3 160.4l.3 .6"/>
<path d="M578.6 160.2l.3 .6M578.9 160l.4 .6"/>
</g>
<!-- layer: G-ANNO-TTLB -->
<g fill="#fff" stroke="#fff" stroke-width=".27">
<path d="M556.7 159.5l30.7 4.3-5.7-4.3zM556.7 159.5l30.7 4.3h-30.7z"/>
<path d="M581.7 144.9h5.7l-5.7 14.6zM587.4 144.9l-5.7 14.6 5.7 4.3z"/>
</g>
<path d="M556.7 159.5h25v-14.6h5.7v18.9h-30.7z" fill="none" stroke="#fff" stroke-width=".27"/>
<text font-size="13.4" x="540.7" y="389.3">A303</text>
<text font-size="7" x="441.6" y="185.4" transform="rotate(90 441.6 185.4)">SEZIONE CC</text>
<g font-size="5">
<text x="547.4" y="184.6">MO-D_1</text>
<text x="533.1" y="190.7">AMBIENTE CUCINA</text>
</g>
<g font-size="2.5">
<text x="51.3" y="8.3">1</text>
<text x="106" y="8.3">2</text>
<text x="156" y="8.3">3</text>
<text x="206" y="8.3">4</text>
<text x="256" y="8.3">5</text>
<text x="306" y="8.3">6</text>
<text x="356" y="8.3">7</text>
<text x="406" y="8.3">8</text>
<text x="456" y="8.3">9</text>
<text x="505.3" y="8.3">10</text>
<text x="555.3" y="8.3">11</text>
<text x="23" y="35.4">A</text>
<text x="582.8" y="35.4">A</text>
<text x="23" y="85.4">B</text>
<text x="582.8" y="85.4">B</text>
<text x="22.9" y="135.4">C</text>
<text x="582.8" y="135.4">C</text>
<text x="532.5" y="152.4">POLITECNICO DI MILANO</text>
<text x="532.6" y="155.4">SCUOLA DEL DESIGN</text>
<text x="532.6" y="158.4">C.L. DESIGN DEGLI INTERNI</text>
<text x="532.7" y="162.2">PROGETTO:</text>
<text x="22.9" y="185.4">D</text>
<text x="582.8" y="185.4">D</text>
<text x="532.7" y="212.2">CORSO:</text>
<text x="543" y="217.2">STRUMENTI E METODI</text>
<text x="546.7" y="220.2">DEL PROGETTO</text>
<text x="532.7" y="228.9">DOCENTE:</text>
<text x="23" y="235.4">E</text>
<text x="545.4" y="235.4">MARCO FERRARA</text>
<text x="582.8" y="235.4">E</text>
<text x="532.7" y="245.6">STUDENTI:</text>
<text x="546.2" y="252">CHERONI ELENA</text>
<text x="532.7" y="262.2">OGGETTO:</text>
<text x="542.5" y="268.7">SEZIONI DETTAGLIATE</text>
<text x="532.7" y="278.9">NOTE:</text>
<text x="23" y="285.4">F</text>
<text x="556.2" y="285.4">-</text>
<text x="582.9" y="285.4">F</text>
<text x="532.7" y="295.6">NOME FILE:</text>
<text x="543.5" y="301.8">MO-D_1_CUCINA.dwg</text>
<text x="532.6" y="312.9">VERS</text>
<text x="572.2" y="312.9">DATA</text>
<text x="22.8" y="335.4">G</text>
<text x="582.7" y="335.4">G</text>
<text x="532.7" y="357.9">A</text>
<text x="566.3" y="357.9">2017.06.13</text>
<text x="532.7" y="362.4">TAVOLA NO.:</text>
<text x="567.5" y="362.4">03 DI</text>
<text x="576" y="362.4">04</text>
<text x="22.9" y="385.4">H</text>
<text x="582.8" y="385.4">H</text>
<text x="532.6" y="407.8">REV:</text>
<text x="532.7" y="404.9">DATA:</text>
<text x="542.7" y="407.9">A</text>
<text x="543.4" y="404.8">2017/06/13 SCALA:</text>
<text x="557.6" y="407.9">FORMATO:</text>
<text x="572.2" y="404.8">1:20</text>
<text x="574.1" y="407.9">A1</text>
<text x="20.2" y="409.7" transform="rotate(-90 20.2 409.7)">DIRECTORY: C:\USERS\ELENA\DESKTOP\MO-D_1_CUCINA\MO-D_1_CUCINA.DWG | PLOTTED ON: 11/06/2017 18:51:49 | BY USER: ELENA CHERONI</text>
<text x="49.5" y="412.8">1</text>
<text x="106" y="412.8">2</text>
<text x="156" y="412.8">3</text>
<text x="206" y="412.8">4</text>
<text x="256" y="412.8">5</text>
<text x="306" y="412.8">6</text>
<text x="356" y="412.8">7</text>
<text x="406" y="412.8">8</text>
<text x="456" y="412.8">9</text>
<text x="505.3" y="412.8">10</text>
<text x="532.2" y="412">0</text>
<text x="542.2" y="412">0.5m</text>
<text x="557.2" y="412">1.25m</text>
<text x="575.6" y="412">2.5m</text>
</g>
</svg>
